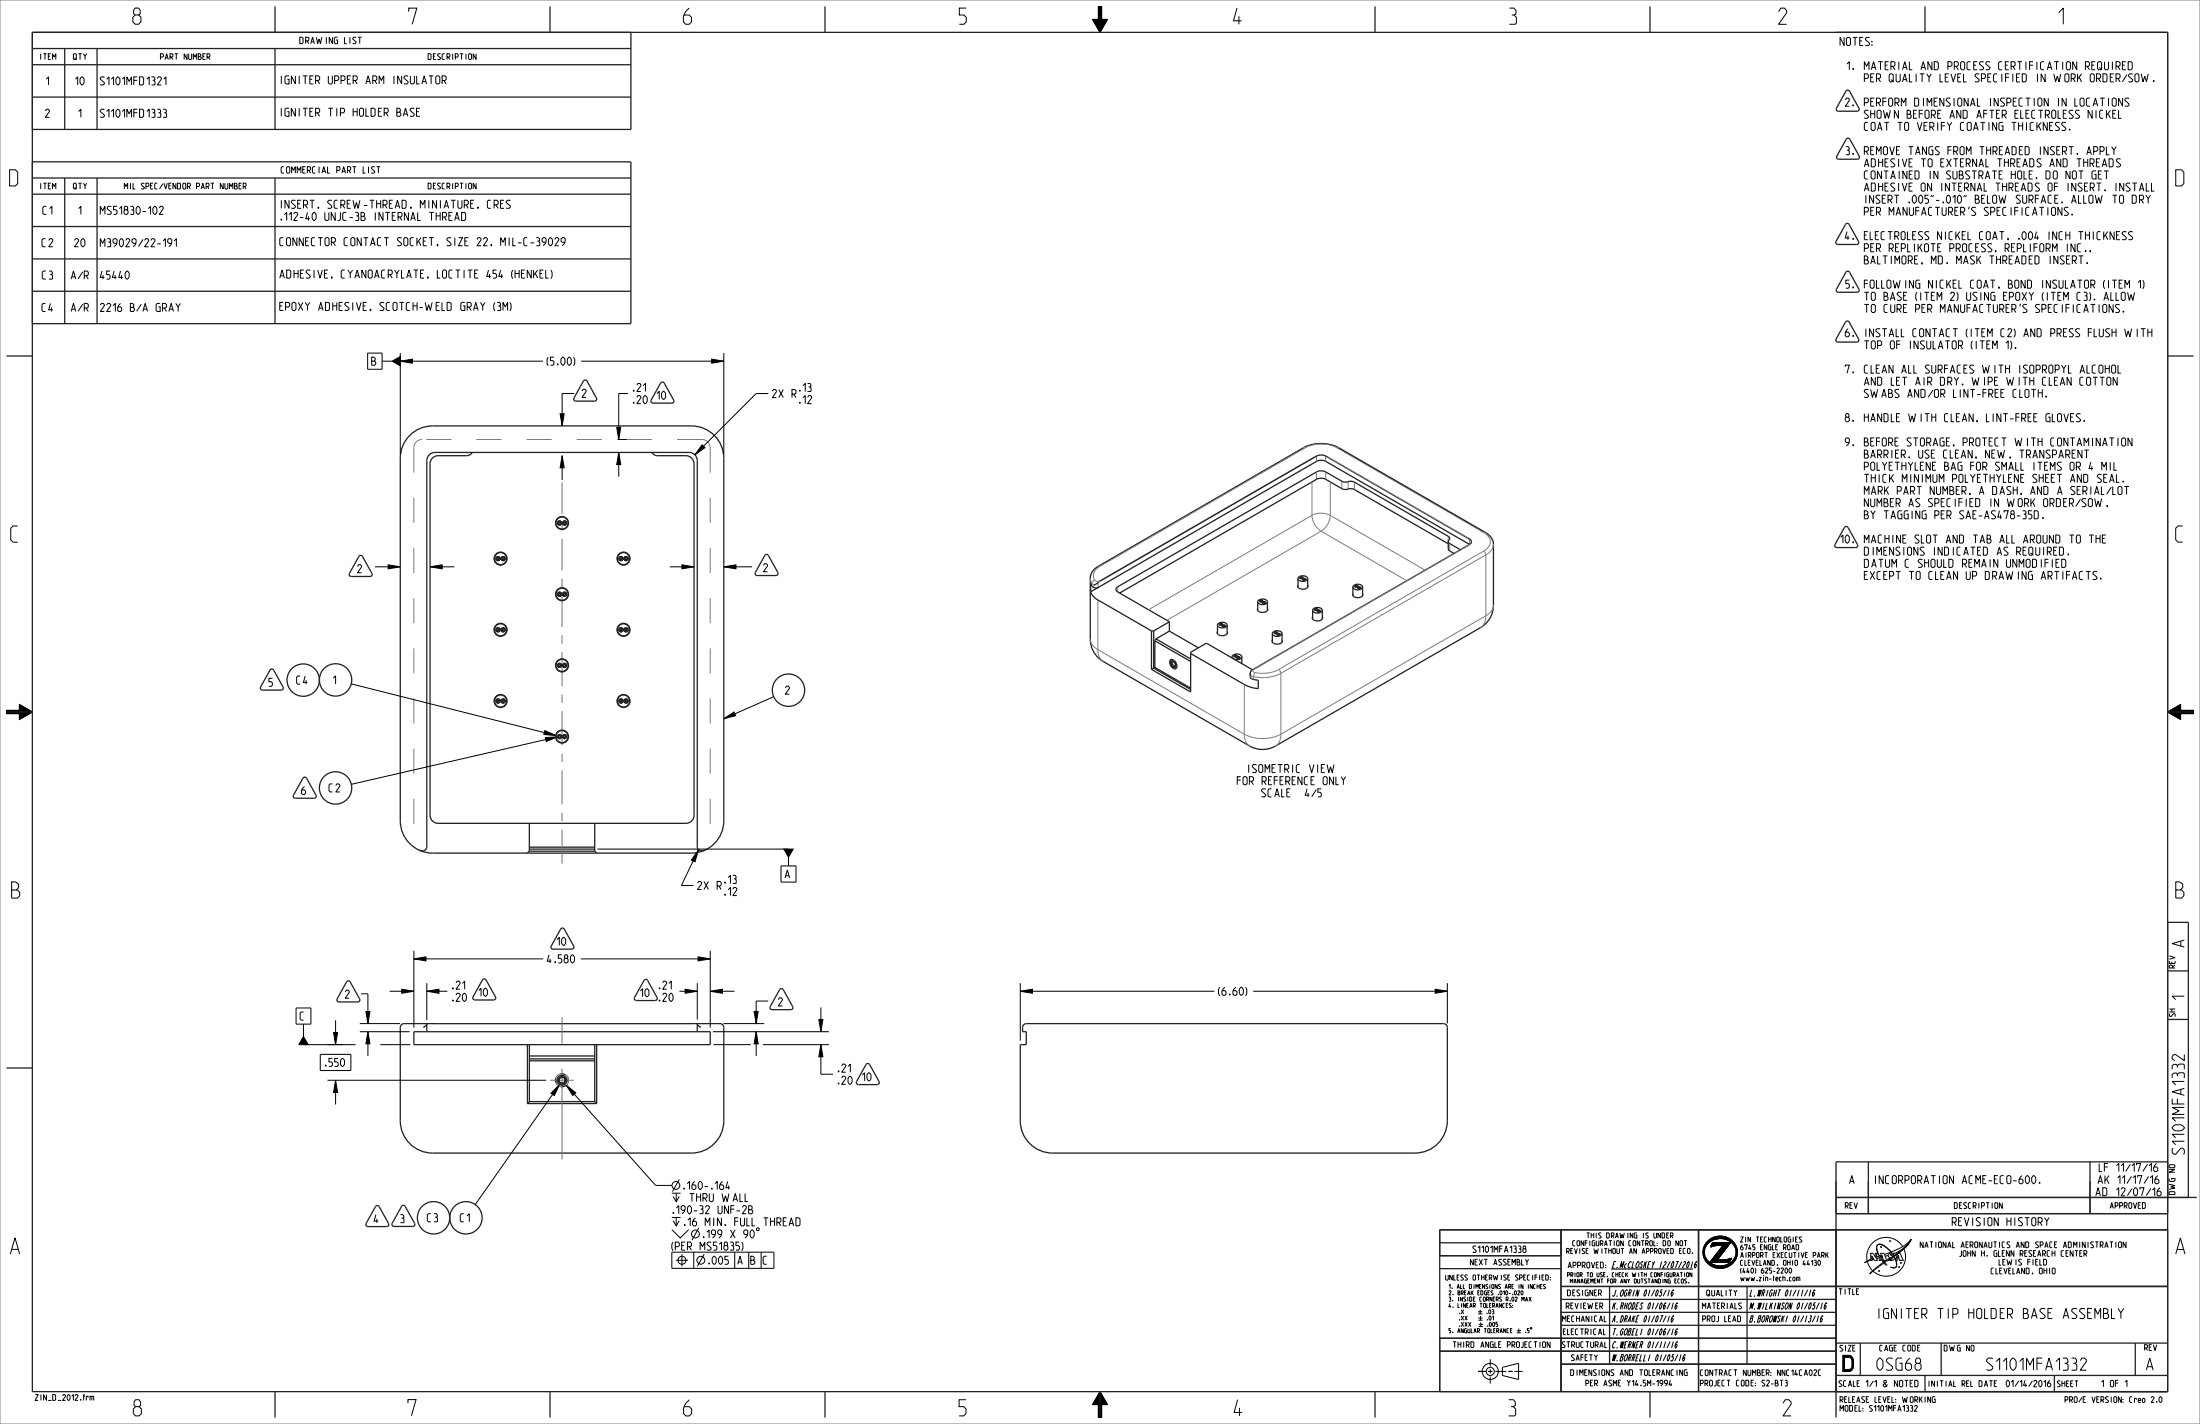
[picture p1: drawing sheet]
<svg xmlns="http://www.w3.org/2000/svg" width="864mm" height="559mm" viewBox="0 0 864 559" stroke-linecap="round" stroke-linejoin="round" font-family="sans-serif">
<g fill="none" stroke="#000" stroke-width=".39">
<path d="M431.2 2.5h1.2v5.1h2.3l-2.9 5.1-2.9-5.1h2.3zM832.4 62.5l-1.2-.2-.4 .5v.4l1.6 1.4v.4l-.5 .5-1.1-.2M144.3 138.6h5.7v6.3h-5.7zM157.1 138.6v39.6M284.1 138.6v39.6M150 141.7h4M154 141.7l3.1-1.8v3.7zM157.1 141.7l4.8-.8v1.6zM157.1 141.7h56M225.4 154.4h-4.7v12.7M228.1 141.7h56M246.6 154.4h-3.7v18.1"/>
<path d="M279.4 140.9l4.7 .8-4.7 .8zM301.6 154.4h-4.8l-24 24.1M831.1 148v3.2l-1.6-3.2v3.2M219.9 162.4h1.6l-.8 4.7zM220.7 178.8l.8 4.8h-1.6zM220.7 178.8v9.5M242.1 167.7h1.6l-.8 4.8zM242.4 172.5h3.7M242.9 177.5l.8 4.8h-1.6zM242.9 177.5v9.6M275.6 174.6l1.1 1.1-3.9 2.8zM827.1 198.4l.2 .1-.1 .2z"/>
<path d="M827.3 198.5l-.2 .6M147.2 222.4h9.9M152.4 221.6l4.7 .8-4.7 .8zM168.8 222.4l4.8-.8v1.6zM168.8 222.4h9.5M262.9 222.4h9.5M267.7 221.6l4.7 .8-4.7 .8zM284.1 222.4l4.8-.8v1.6zM284.1 222.4h11.1M824.6 226.9l.1 .4zM2.5 278.8h5.1v-2.3l5.1 2.9-5.1 2.9v-2.3h-5.1zM137.9 268.4l80.4 20.2"/>
<path d="M303.7 273.4l-19.6 8.6M850.9 279.4l5.1-2.9v2.3h5.1v1.2h-5.1v2.3zM213.9 286.7l4.4 1.9-4.8-.4zM214.1 289.4l4.8-.3-4.5 1.9zM218.9 289.1l-81 18.7M284.1 282l4.1-2.6 .6 1.4zM274.2 333.6l-1.4 4.6-1.4-.7zM274.2 333.6l-6.7 13.9h4.7M162.5 376.3l4.7-.8v1.6zM162.5 373.1v30.2M162.5 376.3h50.8M228 376.3h50.8"/>
<path d="M274 375.5l4.8 .8-4.8 .8zM278.8 373.1v30.2M141.8 390h2.6v11.7M143.6 396.9h1.6l-.8 4.8zM152.9 389h9.6M157.7 388.2l4.8 .8-4.8 .8zM167.5 389l4.8-.8v1.6zM167.5 385.8v14.5M167.5 389h8.1M266.7 389h7M269 388.2l4.7 .8-4.7 .8zM273.7 385.8v14.3"/>
<path d="M278.8 389l4.8-.8v1.6zM278.8 389h9.5M296 396.9h1.6l-.8 4.8zM301.6 392.8h-4.8v8.9M322.2 395.3v9.6M400.5 389l4.8-.8v1.6zM400.5 389h76.2M400.5 385.8v22.6M491.9 389h76.2M563.4 388.2l4.7 .8-4.7 .8zM568.1 385.8v15.8M125.7 413.7h12v6.4h-12z"/>
<path d="M128.6 409.9h11M130.9 405.2h1.6l-.8 4.7zM131.7 400.4v9.5M141.3 404.9h19.5M141.3 401.7h15.8M144.4 404.9l.8 4.7h-1.6zM144.4 404.9v9.5M149.3 409.9h11.8M279.8 404.9h45.6M280.1 409.9h14.6M284 401.7h16M296.8 404.9l.8 4.7h-1.6z"/>
<path d="M296.8 404.9v9.5M299.5 409.9h25.9M321.4 400.1h1.6l-.8 4.8zM322.2 409.9l.8 4.8h-1.6zM322.2 409.9v11.6h4.8M128.6 423.9h85.8M131.7 423.9l.8 4.8h-1.6zM131.7 423.9v9.5M219.7 425.6l-2.1 4.3-1.3-.9zM219.7 425.6l-33.1 47.1M222.3 425.8l3.7 3.1-1.2 1zM222.3 425.8l35.1 39.4h6.3"/>
<path d="M263.7 468.2h3.5M264.3 469.5l1.1 2 1.2-2M264.3 479.1l1.1 2 1.2-2M265.4 468.2v3.3M265.4 477.8v3.3M266.6 462.8l-2.6 4.8M270.7 468.4h1.8M271.6 468.4v3.1M273.4 468.4v3.1M273.4 469.7h1.6M275 468.4v3.1M275.9 470.2h1.2l.4-.5v-.9l-.4-.4h-1.2v3.1"/>
<path d="M276.6 470.2l.9 1.3M278.4 468.4v2.7l.5 .4h.7l.4-.4v-2.7M283.4 468.4l.7 3.1 .7-2.2 .7 2.2 .6-3.1M287.7 471.5l.9-3.1 .9 3.1M288 470.6h1.2M290.4 468.4v3.1h1.2M292.5 468.4v3.1h1.1M263.7 491.4h40.1v6.3h-40.1zM263.7 482.5l3.3 3.3 3.3-3.3M265.3 494.6h4.8M267.7 492.2v4.7M272.3 491.4v6.3"/>
<path d="M274.3 481.9l-2.6 4.7M276.4 492.2l-2.6 4.7M278.3 495.6l.1 .4zM279.8 493.4l.7-.4 .6 .9v1.3l-.6 .9-.9-.9zM282.7 493l.9 .9v1.3l-.6 .9-.9-.9v-1.3zM285.9 493h-1.3v1.3h.9l.4 .5v.9l-.4 .4h-.9M288.4 491.4v6.3M289.6 496.1l.9-3.1 .9 3.1M289.9 495.2h1.2M293.9 491.4v6.3M294.7 494.6h.9l.5-.5v-.7l-.7-.4h-.7v3.1h1.1l.5-.4v-.7l-.7-.4M296.9 482.1l.8-.2 .3 .7-.8 .3z"/>
<path d="M298.8 491.4v6.3M300.9 493h-.9l-.4 .4v2.3l.4 .4h.9M618.2 499.4v1.6M619.2 499.4l.6 .2-.2 1.4-.6-.2zM661.3 499.4v1.6M662.3 499.4l.6 .2-.3 1.4-.6-.2zM664.1 499.4v1.6l-.8-1.6v1.6M668.5 491.4l.5-.4 .1 1.2 .5 1.5-.4 .5zM668.9 489.1l1-.4-.9 2.3-.5 .4zM669.2 494.2l.4-.5 1.1 1.4-.4 .6zM669.7 487.8l1.7-.6-1.5 1.5-1 .4zM670.2 487.2l1.9-1.4 2.5-.7 2.6 .2 2.1 1 1.8 1.8 .8 2.3v2.2l-1 2.3-2.1 1.9-2.5 .9-2.7-.1-2.4-1.1-1.8-1.8-.9-2.7 .4-2.7z"/>
<path d="M670.3 487.1l.7-.7 3.8-.4-1.8 .4-3.3 1.4zM670.6 487.8l.2-.2a6.3 6.3 0 0 1 6.6-1.3 6.3 6.3 0 0 1 4.1 5.3 6.3 6.3 0 0 1-6.2 5.2 6.3 6.3 0 0 1-6.3-5.1 4.9 4.9 0 0 1 1.6-3.9zM670.7 495.1l2.3 1.3-1.1 .5-1.6-1.2zM671 486.4a6.6 6.6 0 0 1 7.9-.5 6.6 6.6 0 0 1 2.8 7.4l-.1 .4-.9 .4a5.2 5.2 0 0 0-4.1-7.9l-1.8-.2zM671.3 495.4h7.5zM671.3 495.4h7.4zM671.6 489h.1M671.7 488.7h2l-2.2 .6zM671.7 488.7h2zM671.8 488.7h3.2zM671.8 488.7h.1M671.9 496.9l1.1-.5 5.7 .5-1.9 .7-2 .1z"/>
<path d="M671.9 494.5l7.6-.4-.7 1.3h-7.5zM671.9 494.5h2.2zM671.9 494.5h.1M672 494.4h2.1zM672 494.4h.1M672.2 494.1h.1M672.2 487.8h7l-1.2 1.5h-2.1l.4-.6h-4.5zM672.3 487.8h6.9zM672.3 487.8h6.9l-5.1 6.6M672.3 487.8l-.8 1.5 1.1-.3M672.3 487.8h.1M672.5 493.8h.1"/>
<path d="M672.6 489h.1M673.7 488.7l-1.1 .3M673.7 488.7h.1M674.1 494.4v.1M674.1 494.4h.1M674.1 494.5h.1M674.1 494.5h1.6M674.3 494.1h.1M674.5 493.8h.1M675 488.7h-1.3M675 488.7h.1M675 488.7h1.3"/>
<path d="M675.7 494.5h.1M675.7 496.8a6.3 6.3 0 0 0 5-2.7l.9-.4-1.4 2-1.5 1.2zM675.9 489.3h2.1l-3.9 5.1h-2.1zM675.9 489.3h.1M676.2 489h.1M676.3 488.7h.1M676.4 488.8l-5.1 6.5 7.5 .1M676.4 488.7v.1M677.2 494.4l-1.5 .1M677.2 494.4h.1M678 489.3h.1M678.3 489h.1"/>
<path d="M678.4 488.7h.1M678.5 488.7h.1M678.6 494.1l-1.4 .3M678.6 494.1l1.1-.2-.2 .2zM678.6 494.1l1.1-.2-.9 1.5M678.6 494.1h.1M678.8 495.3h.1M679.3 494.5h.1M679.4 494.4l-.1 .1M679.4 494.4h.1M679.4 493.9h.3zM679.4 493.9l.3-.1z"/>
<path d="M679.7 493.8h.1M679.5 494.1h.1M679.6 493.8h.1M733 495l1 2.3 1.1 1.4M734.1 491.8h1.2l1 1.7v-1.4l-.2-.3h.9l-.3 .3v2.2l.3 .3h-1.2l-1.1-1.8v1.5l.3 .3h-1l.4-.3v-2.2zM734.4 494.1l-2.5 1.3 2.2-.8M735.3 493.7l-.6 .3M735.5 494.1l-.7 .2M736.3 493.4h-.1M737.1 488.4a3.8 3.8 0 0 0 .6 4.5M737.1 488.4a2.86 2.86 0 0 1 3 .8M737.7 498.5l.3 .3-.3 .3-.3-.3z"/>
<path d="M737.8 492.9a3.9 3.9 0 0 1-.6-4.4l.8-.2 1.4 .6 1.6 1.1 1.6 1.8a.98 .98 0 0 0-1.4 .6 .98 .98 0 0 0 .9 1.2M738.1 493.5l-1.4 .3M738.3 492.8l-1.6 .4M738.4 489.1l.3 .3-.3 .3-.3-.3zM738.7 492.5l.4 1h-.7zM738.7 492.6h.1M739 493.3l-.5 .1M739.8 495.5l.8 1-1-.9M740.1 489.2l2.7 2.6 .5-.1 .1 .8-.2-.1 1 1.9 .6-2.1M740.1 489.2h.1M740.6 494.6h-1.5l.3-.3-.1-.3h-.8l1 1.2M740.7 494.5l-1.1-2.7h-1.4l.3 .3-1 2.5h.9l-.1-.6 1.1 1.3"/>
<path d="M741.2 492.6l-1.2 .4M741.5 494.1l-.3-.2v.3M741.7 487l.3-.3 .3 .3-.3 .3zM742.3 491.3l-2.6 1M742.5 493.8l.1 .4h-.8M742.7 492.2l-.6 .2M743.3 492.9a37.4 37.4 0 0 0-9.3 7.1l1.3-1.2M743.4 493.2a1.13 1.13 0 0 1-.3 1.4 1.13 1.13 0 0 1-1.5-.1l-.3 .3v-.2M743.5 493.1l-8.2 5.7M744.8 491.8l-.1 .1M745.1 492.5l.4 1h-.7zM745.3 497.3l.3-.3 .3 .3-.3 .3z"/>
<path d="M745.3 491.8h.6l1.3 2.8h-1.7l.3-.3-.1-.3h-1l.1 .6h-.5a1.85 1.85 0 0 1-.8 3l-1.4-.4a1.5 1.5 0 0 0 2.1 0 1.5 1.5 0 0 0 .1-2l-.4-.6a2.18 2.18 0 0 0-1.6-2.4l-.2 .3 1 .5M745.9 495.6l.3-.3 .3 .3-.3 .3zM746.9 489.2a7.6 7.6 0 0 0-9.4-3.1 7.6 7.6 0 0 0-4.5 8.7M747.4 490.1a7.6 7.6 0 0 1-2.6 9.3 7.6 7.6 0 0 1-9.5-.6M750.3 486.3a17.2 17.2 0 0 1-7.9 5M750.3 486.3a12 12 0 0 1-6.9 5.7M750.3 486.3l-1.9 2.5-5 4M750.3 486.3a12.7 12.7 0 0 1-5.4 5.8l-1.3 1M580.2 514.8h1.7M580.2 515.6h1.7M580.3 517.2h1.7M580.3 518.1h1.7"/>
<path d="M580.4 519.7h1.7M581 513.9v1.7M581.2 516.4v1.7M581.3 518.9v1.6M583.7 515.3l.1 .2zM583.8 517.8l.1 .2zM584.7 513.9l.5 .5v.7l-.3 .5-.5-.5v-.7zM584.7 519.1l.4-.2 .3 .5v.7l-.3 .4-.5-.4zM584.9 516.4l.4 .5v.7l-.3 .5-.5-.5v-.7zM585.7 513.9l.6 .3-.2 .4M585.8 516.9l.5-.5v1.7M585.9 514.6l.5 .3v.6l-.7 .1"/>
<path d="M586 519.1l.4-.2 .3 .5v.7l-.3 .4-.5-.4zM587.9 518.9h-.7v.7l.7 .2v.5l-.7 .2M613.4 518.7v-2.3l.6 1.3 .7-1.3v2.3M614.8 512.6h.8l.4-.3v-.7l-.4-.3h-.8v2.3M615.3 500.3l.9-.2-.3-.7h-.6v1.6M616.4 503.5v-1.6l.5 .9 .5-.9v1.6M616.6 500.3l.8-.2-.2-.7h-.6v1.6M617 500.3l.4 .7M617.8 503.5l.5-1.6 .5 1.6M618 503.1h.6M620.1 501.9v1.6l-.8-1.6v1.6M659.3 501.9l-.7 .2v1.2l.7 .2"/>
<path d="M660 502.1l.2-.2 .6 .2-.2 1.4-.6-.2zM662.1 502l-.6-.1-.2 .2 .8 1-.2 .4-.6-.1M662.9 503.2v.2zM668.4 517.7h.8l.3-.4v-.6l-.3-.3h-.8v2.3M681.9 506.2l-.7 1M683.6 511.5l-.8-.2-.3 .3 1.1 1.7-.3 .3-.8-.2M569.5 521.4h-.7v.7l.7 .2-.3 .7h-.4M570.2 522.7l.1 .2zM572.2 523l.5-1.6 .4 1.6M572.3 522.5h.7M574.4 521.4v1.6l-.8-1.6v1.6M575.7 521.4l-.8 .2v1.2l.8 .2v-.9h-.3"/>
<path d="M576.2 521.4v1.4l.2 .2 .6-.2v-1.4M577.5 521.4v1.6h.6M578.6 523l.4-1.6 .5 1.6M578.7 522.5h.6M580 522.3l.8-.2-.2-.7h-.6v1.6M580.2 538.2h3.2M580.3 522.3l.5 .7M580.4 520.5h1.7M582.6 521.4h.9M583 521.4v1.6M583.9 520.3l.1 .2zM584 521.6l.2-.2 .6 .2-.2 1.4-.6-.2z"/>
<path d="M584.2 538.2h1.6M585 533.4v2.8M585 537.4v1.6M585.3 521.4v1.6h.6M586.3 522.1h.5M587 538.2h4.3M587.1 521.4h-.8v1.6h.8M587.5 522.3l.8-.2-.2-.7h-.6v1.6M587.9 522.3l.4 .7M588.8 523l.5-1.6 .5 1.6M589 522.5h.6M589.8 536.6l6.3-1.6v6.3l-6.3-1.5z"/>
<path d="M591.1 521.4v1.6l-.9-1.6v1.6M592.1 538.2h1.6M592.2 521.4l-.7 .2v1.2l.7 .2M592.9 522.1h.5M593.6 521.4h-.7v1.6h.7M594.5 538.2h3.2M595.4 523h1.6M595.4 522.2h1.6M596.2 521.4v1.6M614.3 526.7l-.8-.2-.3 .4v.3l1.1 1-.3 .6-.8-.2M774.1 527.9l.8 .3v1.7l-.4 .3-.8-.3v-1.7zM431.8 546.1l2.9 5.1h-2.3v5.1h-1.2v-5.1h-2.3z"/>
<path d="M585 540.1v2.8"/>
<circle cx="265.3" cy="465.2" r="1.56"/>
<circle cx="267.7" cy="494.5" r="1.58"/>
<circle cx="273" cy="484.2" r="1.56"/>
<circle cx="275.1" cy="494.6" r="1.56"/>
<circle cx="585" cy="538.2" r="3.2"/>
<circle cx="585" cy="538.2" r="1.59"/>
</g>
<g fill="#000">
<path d="M431.2 2.5h1.2v5.1h2.3l-2.9 5.1-2.9-5.1h2.3zM154 141.7l3.1-1.8v3.7zM157.1 141.7l4.8-.8v1.6zM279.4 140.9l4.7 .8-4.7 .8zM220.7 178.8l.8 4.8h-1.6zM219.9 162.4h1.6l-.8 4.7zM242.1 167.7h1.6l-.8 4.8zM242.9 177.5l.8 4.8h-1.6zM275.6 174.6l1.1 1.1-3.9 2.8zM152.4 221.6l4.7 .8-4.7 .8zM168.8 222.4l4.8-.8v1.6zM267.7 221.6l4.7 .8-4.7 .8z"/>
<path d="M284.1 222.4l4.8-.8v1.6zM850.9 279.4l5.1-2.9v2.3h5.1v1.2h-5.1v2.3zM2.5 278.8h5.1v-2.3l5.1 2.9-5.1 2.9v-2.3h-5.1zM213.9 286.7l4.4 1.9-4.8-.4zM214.1 289.4l4.8-.3-4.5 1.9zM284.1 282l4.1-2.6 .6 1.4zM274.2 333.6l-1.4 4.6-1.4-.7zM162.5 376.3l4.7-.8v1.6zM274 375.5l4.8 .8-4.8 .8zM157.7 388.2l4.8 .8-4.8 .8zM167.5 389l4.8-.8v1.6zM269 388.2l4.7 .8-4.7 .8z"/>
<path d="M278.8 389l4.8-.8v1.6zM400.5 389l4.8-.8v1.6zM563.4 388.2l4.7 .8-4.7 .8zM130.9 405.2h1.6l-.8 4.7zM144.4 404.9l.8 4.7h-1.6zM143.6 396.9h1.6l-.8 4.8zM296.8 404.9l.8 4.7h-1.6zM296 396.9h1.6l-.8 4.8zM322.2 409.9l.8 4.8h-1.6zM321.4 400.1h1.6l-.8 4.8zM131.7 423.9l.8 4.8h-1.6zM219.7 425.6l-2.1 4.3-1.3-.9z"/>
<path d="M222.3 425.8l3.7 3.1-1.2 1zM668.5 491.4l.5-.4 .1 1.2 .5 1.5-.4 .5zM668.9 489.1l1-.4-.9 2.3-.5 .4zM669.2 494.2l.4-.5 1.1 1.4-.4 .6zM669.7 487.8l1.7-.6-1.5 1.5-1 .4zM670.7 495.1l2.3 1.3-1.1 .5-1.6-1.2zM672.3 487.8h6.9zM675.9 489.3h2.1l-3.9 5.1h-2.1zM670.3 487.1l.7-.7 3.8-.4-1.8 .4-3.3 1.4zM671.7 488.7h2l-2.2 .6zM671.7 488.7h2zM672 494.4h2.1z"/>
<path d="M671.9 494.5h2.2zM671.9 496.9l1.1-.5 5.7 .5-1.9 .7-2 .1zM671.8 488.7h3.2zM671 486.4a6.6 6.6 0 0 1 7.9-.5 6.6 6.6 0 0 1 2.8 7.4l-.1 .4-.9 .4a5.2 5.2 0 0 0-4.1-7.9l-1.8-.2zM671.9 494.5l7.6-.4-.7 1.3h-7.5zM671.3 495.4h7.4zM671.3 495.4h7.5zM672.2 487.8h7l-1.2 1.5h-2.1l.4-.6h-4.5zM679.4 493.9l.3-.1zM678.6 494.1l1.1-.2-.2 .2zM679.4 493.9h.3zM675.7 496.8a6.3 6.3 0 0 0 5-2.7l.9-.4-1.4 2-1.5 1.2z"/>
<path d="M431.8 546.1l2.9 5.1h-2.3v5.1h-1.2v-5.1h-2.3z"/>
</g>
<g fill="none" stroke="#222" stroke-width=".51">
<path d="M12.7 12.7h838.2v533.4h-838.2zM12.7 19h234.9M25.4 19v31.8M38.1 19v31.8M107.9 2.5v10.2M107.9 19v31.8M215.9 2.5v10.2M247.6 12.7v38.1h-234.9M323.8 2.5v10.2M539.8 2.5v10.2M647.7 2.5v10.2M755.6 2.5v10.2"/>
<path d="M12.7 25.4h234.9M12.7 38.1h234.9M724.8 35.6l.8-.2 .4 .4 3.7 6.6-.2 1.1-7.9 .2-.7-.4v-.9zM724.9 54.4l.8-.1 .4 .3 3.7 6.7-.2 1-7.9 .2-.7-.4v-.8zM12.7 63.5h234.9v63.5h-234.9M12.7 69.9h234.9M12.7 76.2h234.9M25.4 69.9v57.1M38.1 69.9v57.1M107.9 69.9v57.1M12.7 88.9h234.9M724.6 87.8l.8-.1 .5 .4 3.7 6.6-.2 1-8 .2-.7-.4v-.8z"/>
<path d="M12.7 101.6h234.9M12.7 114.3h234.9M724.8 106.6l.8-.1 .4 .3 3.7 6.7-.2 1-7.9 .2-.7-.4v-.8zM2.5 139.7h10.2M724.6 126.1l.9-.1 .4 .4 3.7 6.6-.2 1.1-7.9 .1-.7-.4v-.8zM850.9 139.7h10.2M229.2 149.3l.8-.1 .4 .3 3.7 6.7-.2 1-7.9 .2-.7-.4v-.8zM255.6 157l3.7-6.7 .4-.3 .9 .1 3.8 6.9v.8l-.7 .4h-7.4M160.4 171.3a12.7 12.7 0 0 1 9.4-4.2h101.6a12.7 12.7 0 0 1 12.7 12.7v142.3a12.7 12.7 0 0 1-12.7 12.7h-101.6a12.7 12.7 0 0 1-12.7-12.7v-142.3l.7-4 1.1-2.4zM185.4 177.6l-.6 .6-1.2 .6h-11.6a3.2 3.2 0 0 0-3.2 3.2v137.9a3.2 3.2 0 0 0 3.2 3.2h97.3a3.2 3.2 0 0 0 3.1-3.2v-137.9a3.2 3.2 0 0 0-3.1-3.2h-11.7l-1.1-.6-.6-.6M520.4 188.1l6.7 3.8 1.2 .2 2-.3 1.3 .3 36.9 21.3M141 218.1l.9-.1 .4 .4 3.7 6.6-.2 1-7.9 .2-.7-.4v-.8z"/>
<path d="M300.4 217.8l.8-.2 .4 .4 3.7 6.6-.2 1.1-7.9 .1-.7-.4v-.8zM568.5 213.4h.1M568.5 212.5l.6-1.2-.6-.8-36.9-21.3-1.3-.3-3 .2-7.2-4.1-1.3-.2-1.3 .1-79.3 45.9-.1 .8 .6 .7 20.4 11.7M568.5 212.5l.1 3.2 2.2 1.5M568.5 212.5l.5 .8 4.3 2.4M576.9 213.6l-84.9 49.1-1 .7-.2 .8M576.9 213.6l.7-1-.6-1-56.6-32.7-2.2-.3-1.4 .4-87.4 50.5M576.9 213.6l-56.5-32.6-2.3-.4-1.3 .4-88.7 51.2M724.2 206.8l.8-.2 .4 .4 3.7 6.7-.2 1-7.9 .2-.7-.4v-.8zM428.1 232.2l.9 1.7 1.6 1.3 21.4 12.4M429.6 223.4l1.6-1.2 80.6-46.6 3.8-1.3 4.3-.2 3 .5 2.5 1 57.6 33.3 1.5 1.1 1.2 1.6 .5 1.7v24.2a10.2 10.2 0 0 1-5 8.8l-80.5 46.4a10.2 10.2 0 0 1-10.2 0l-57.4-33.1a10.2 10.2 0 0 1-5.1-8.8v-24.2l.4-1.6zM431.1 230.5l-1 .3-.9-.3-.6-.5-.5-1.1v3.3"/>
<path d="M452 247.6v15.1M452 247.6h.9M452.9 247.6v14.6l14.5 8.4M453.3 251.5v10.4M453.3 251.5l14.1 8.1M453.8 250.7l13.6 7.9M453.8 250.7l-.5 .8M459.1 244v3.7M459.1 247.7l11.3 6.5M459.1 244l-6.2 3.6M459.1 247.7l-5.3 3M459.4 259l1-.1 1.1 1 .5 1.4-.4 1.1-.9-.1-1-1-.5-1.3z"/>
<path d="M467.4 256.5l21.4 12.3 2.4 .9 2.7 .5v-3.3l-2.9-.7-.2-2M2.5 279.4h10.2M106.2 262.7l.8-.1 .4 .3 3.7 6.7-.2 1-7.9 .2-.7-.4v-.8zM452 262.7l15.4 8.8v-15.5l6.2-3.6 18.1 10.4M453.3 261.9l14.1 8.1M453.3 261.9l-1.3 .8M490.8 264.2l.2 .9M850.9 279.4h10.2M119.1 305.2l.8-.2 .4 .4 3.7 6.6-.2 1.1-7.9 .1-.7-.4v-.8zM164.5 333.6a1.98 1.98 0 0 0 3-1.3v-151.6a3.2 3.2 0 0 1 3.2-3.2h99.8a3.2 3.2 0 0 1 3.2 3.2v151.6a1.91 1.91 0 0 0 3.1 1.3M207.8 323.1v10.9M207.8 334h25.7"/>
<path d="M207.8 333.2h25.7M207.8 332.4h25.7M207.8 334l-.8 .8M233.5 323.1v10.9M233.5 334l.7 .8M220.3 364.4l.8-.2 .4 .4 3.7 6.6-.2 1.1-7.9 .2-.7-.4v-.9zM850.9 361.9h8.1v108M136.2 385.1l.8-.1 .5 .3 3.7 6.7-.2 1-8 .2-.7-.4v-.8zM189.6 384.3l.8-.1 .4 .3 3.7 6.7-.2 1-7.9 .2-.7-.4v-.8zM253 384.5l.8-.1 .4 .4 3.7 6.6-.2 1-7.9 .2-.7-.4v-.8zM306.2 388.1l.8-.1 .5 .3 3.7 6.7-.2 1-7.9 .2-.7-.4-.1-.8zM850.9 381h8.1"/>
<path d="M2.5 419.1h10.2M162.5 404.9h116.3v5h-116.3zM167.3 401.7h.2M167.5 401.9l-1.3 1.3M167.5 401.7v3.2M167.5 401.7h.1M170.4 401.7h.3M170.7 401.7h-12l-.9 .3-.6 .7-.1 37.1a12.7 12.7 0 0 0 12.7 12.7h101.6a12.7 12.7 0 0 0 12.7-12.7l-.1-37.1-.5-.7-.9-.3h-12.1M170.7 401.7h99.8M207 409.9v23.2M207.8 409.9v22.4M207.8 416.3h25.7"/>
<path d="M207.8 415.5h25.7M207.8 414.4h25.7M233.5 409.9v22.4M234.2 409.9v23.2M270.8 401.7h-.3M273.7 401.7h.1M273.7 401.9l1.4 1.3M273.7 401.7v3.2M274 401.7h-.3M401.7 402.3l1.2-.6 164.2 .1 .7 .5 .3 .9v36.6a12.7 12.7 0 0 1-12.7 12.7h-142.2a12.7 12.7 0 0 1-12.7-12.7v-29.9h2.4v-5h-1.5zM850.9 400h8.1M207 433.1h27.2"/>
<path d="M207.8 432.3l-.8 .8M207.8 432.3h25.7M233.5 432.3l.7 .8M336.2 424.4l3.7-6.6 .5-.4 .8 .1 3.9 6.9v.8l-.7 .4h-7.4M733.4 455.9v20.3M820.4 455.9v20.3M850.9 455.9h-130.2v100.4M147.6 473.2l.8-.1 .4 .4 3.7 6.6-.2 1-7.9 .2-.7-.4v-.8zM157.8 473.2l.8-.2 .5 .4 3.7 6.7-.2 1-8 .2-.7-.4v-.8zM720.7 476.2h130.2M720.7 469.9h141.6M565.1 492.8h47.7"/>
<path d="M565.1 487.7h47.7M565.1 497.8h47.7M612.8 482.6v63.5M632.4 498h32.1M666.7 482.6v63.5M850.9 482.6h-285.8v63.5M612.8 504.8h238.1M612.8 515h107.9M612.8 509.9h107.9M631.8 504.8v30.5M685.8 504.8v30.5M565.1 530.2h155.6"/>
<path d="M565.1 525.1h155.6M612.8 535.3h107.9M612.8 520.1h107.9M720.7 539.8h130.2M720.7 527h130.2M730.2 527v12.8M755.6 539.8v6.3M762 527v12.8M806.4 539.8v6.3M838.2 527v12.8M107.9 546.1v10.2M215.9 546.1v10.2"/>
<path d="M323.8 546.1v10.2M431.8 546.1v10.2M539.8 546.1v10.2M647.7 546.1v10.2"/>
<circle cx="119" cy="266.9" r="6.4"/>
<circle cx="131.7" cy="266.8" r="6.4"/>
<circle cx="309.5" cy="270.8" r="6.4"/>
<circle cx="131.7" cy="309.2" r="6.4"/>
<circle cx="220.6" cy="423.9" r="2.53"/>
<circle cx="170.2" cy="477.9" r="6.4"/>
<circle cx="182.9" cy="477.9" r="6.4"/>
</g>
<g fill="none" stroke="#7d7d7d" stroke-width=".39">
<path d="M0 0h863.6v558.8h-863.6zM511.7 175.7l.6 .1M512.3 175.8l2.9-1.1 3.4-.4 3.4 .4 2.9 1.1M512.3 175.8l-80.5 46.4M515.9 179.3l.2 .1M515.9 179.3l-84.1 48.6M516.8 179v2M517 178.9l-1.1 .4M520.2 178.9l1.1 .4M520.4 179v2M521.3 179.3l-.2 .1M521.3 179.3l55 31.8"/>
<path d="M524.9 175.8l57.5 33.2M525.5 175.7l-.6 .1M516.8 185.2v2.9M520.4 185.2v2.9M526.7 188.8v2.9M529.2 189v2.9M531.7 189.2v2.9M515 202.2l1.7-.6 1.9-.2 2 .2 1.6 .6M515 202.2l.3 1.8 .8 1.8 1.1 1.6 1.4 1.1M515 202.2l-64.1 37.1M518.6 208.5l-60.6 34.9M518.6 208.5l33.6 19.4"/>
<path d="M522.2 202.2l-.3 1.8-.8 1.8-1.1 1.6-1.4 1.1M522.2 202.2l37.2 21.5M568.5 210.5v2.9M569.1 213.3v2.9M576.2 214.1h.1M576.3 211.1l.7 .6M576.3 211.1l-.1 .1M576.3 214.1l-84.2 48.7M576.9 211.6v2M577 213.5l-.7 .6M582.4 209l1.9 1.6 .7 2-.7 2-1.9 1.7M582.4 216.3l.6 .6 .3 .9"/>
<path d="M582.4 216.3l-80.5 46.4M583 208.9l-.6 .1M583.3 217.8l-80.5 46.4M583.3 217.8v23.8M586.2 213.6l-.7 2.2-2.2 2M428 226.9l.6 2M428.6 228.9l.8 .6v1.1M428.6 228.9v1.1M429.7 227.7l-.8 .4-.3 .8M429.7 227.7l.9 .4 1.2-.2M431 235.4v19.5M431.1 228.6v1.9"/>
<path d="M431.2 222.2h.6M431.8 227.9l.1 .1M431.8 222.2l-1.5 1.2-.9 1.4-.2 1.4 .5 1.5M438.8 230.2v2.1M586.2 237.5l-.7 2.2-2.2 1.9M428 250.8l.8 2.2 2.2 1.9M431 254.9l.5 2.9 1.6 1.8M431 254.9l57.4 33.2M583.3 241.6l-.6 2.9-1.5 1.8M583.3 241.6l-80.5 46.5M488.4 268.6v19.5M492 262.7l.1 .1"/>
<path d="M492.1 262.8l-.3 .6 .7 .5M492.1 265.6l-1.1-.5v1.1M492.1 265.6v1M492.5 263.9l-.4 1.7M501.9 262.7l-2 .9-2.4 .5-2.5 .1-2.5-.3M501.9 262.7l.6 .7 .3 .8M502.8 264.2l-2.3 1-2.7 .6-2.9 .1-2.8-.3M502.8 264.2v23.9M488.4 288.1l.6 2.9 1.5 1.7M488.4 288.1l3.3 1.3 3.9 .4 3.9-.4 3.3-1.3M502.8 288.1l-.5 2.9-1.6 1.7"/>
</g>
<path d="M162.5 175.6v156.8M165.6 172.5a3.2 3.2 0 0 0-3.1 3.1M275.6 172.5h-110M278.8 175.6v156.8M278.8 175.6a3.2 3.2 0 0 0-3.2-3.1" fill="none" stroke="#7d7d7d" stroke-width=".39" stroke-dasharray="9.8 9.8" stroke-linecap="butt"/>
<g fill="none" stroke="#c3c3c3" stroke-width=".39">
<path d="M459.5 259.8v.1M459.5 259.8v.2M459.5 259.7v.1M459.5 259.7h.1M459.6 259.6l-.1 .1M459.6 259.6h.1M459.8 258.9h.1M459.9 259.2v.1M459.9 259.2l-.1 .1M459.9 259.2h.1M460 259.2h-.1M460 258.8l-.2 .1"/>
<path d="M460 259.2h.1M460 258.8h.1M460.1 258.8l.2 .1M460.1 259.1l-.3 .2M460.1 259.2h.1M460.2 259.2h.1M460.3 259.2h.1M460.3 258.9h.1M460.5 259.6h.1M460.5 259.6v.1M460.6 259.7h.1M460.6 259.4l.2 .1"/>
<path d="M460.6 259h.1M460.8 259.5h.1M460.8 259.5l.2 .2M461 259.7h.1M461.1 259.8l.1 .2M461.2 259.9v.1M461.2 260h.1M461.2 260l.2 .3M459.3 260.2l.1 .1M459.4 260.4h.1M459.4 260.4l.1 .3M459.5 260.7h.1"/>
<path d="M459.5 260.7l.1 .4M459.5 260.8l.1 .2M459.7 261.1h.1M459.7 261.1l.2 .3M459.7 261.1l.1 .3M459.8 260.2v.1M459.8 260.3v.1M459.8 260.3h.1M459.8 260.5l.1 .2M459.8 260.5h.1M459.9 261.4h.1M459.9 261.4l.2 .3"/>
<path d="M459.9 260.7h.1M459.9 260.7l.1 .2M460 260.9h.1M460 260.9l.1 .2M460.1 261.7h.1M460.1 261.7l.3 .3M460.1 261.7l.1 .1M460.1 261.1h.1M460.1 261.1l.2 .2M460.3 261.3h.1M460.3 261.3l.1 .1M460.4 262h.1"/>
<path d="M460.4 262l.5 .3M460.4 261.4h.1M460.5 261.4l.1 .1M460.6 261.5h.1M460.9 262h.1M460.9 262.3h.1M461 262.3h.2M461 262h.1M461.1 261.6h.1M461.1 262.3h.1M461.2 262h-.1M461.2 261.6h-.1"/>
<path d="M461.2 262.3h.1M461.2 261.6h.1M461.3 260h.1M461.3 262h.1M461.3 261.4l-.1 .2M461.3 261.4h.1M461.4 262h-.1M461.4 261.9v.1M461.4 261.3l-.1 .1M461.4 261.3h.1M461.4 260.3h.1M461.4 261.1v.2"/>
<path d="M461.4 260.3l.1 .2M461.5 262.3h-.3M461.5 262.3h.1M461.5 260.5v.1M461.5 260.6h.1M461.5 260.6l.1 .2M461.7 261.8l-.3 .2M461.7 262.2l-.2 .1M461.7 262.2h.1"/>
</g>
<path d="M222 423.9a1.42 1.42 0 0 0-2-1.3 1.42 1.42 0 0 0-.3 2.4 1.42 1.42 0 0 0 2.3-.6v-.5M222.6 423.9a1.92 1.92 0 0 0-2.8-1.7 1.92 1.92 0 0 0-.4 3.2 1.92 1.92 0 0 0 3.1-1l.1-.5M223 423.9a2.41 2.41 0 0 0-3.4-2.2 2.41 2.41 0 0 0-.5 4.1 2.41 2.41 0 0 0 3.9-1.3v-.6" fill="none" stroke="#c3c3c3" stroke-width=".39" stroke-dasharray="2.6 1.7" stroke-linecap="butt"/>
<!-- layer: 001_PLANES_GTOL -->
<path d="M307.7 333.2h3.7l-1.9 3.2zM119.1 406.8l1.9 3.1h-3.7z" fill="#000"/>
<path d="M234.5 333.2h75M306.6 339.8h5.9v6.4h-5.9zM307.7 333.2h3.7l-1.9 3.2zM309.5 336.4v3.4M116.2 395.5h5.8v6.4h-5.8zM119.1 406.8l1.9 3.1h-3.7zM119.1 401.9v4.9M119.1 409.9h15.5" fill="none" stroke="#000" stroke-width=".39"/>
<!-- layer: 003_AXES_OTHER -->
<g fill="none" stroke="#707070" stroke-width=".39">
<path d="M220.6 189.3v12.3M220.6 204.9v3.3M220.6 211.5v12.3M220.6 227.1v3.3M220.6 233.7v12.3M220.6 249.3v3.3M220.6 255.9v13.3M220.6 272.5v3.3M220.6 279.1v13.4M220.6 295.7v3.3M220.6 302.3v13.4M220.6 319v3.2"/>
<path d="M220.6 325.5v13.4M220.6 399.1v10.4M220.6 419.3v35.7M216.1 423.9h9.1"/>
</g>
<g fill="none" stroke="#222" stroke-width=".51">
<path d="M520.4 188.1l-1.7-.4-1.8 .4-77.4 44.6M493.7 238.8l-.1 .5 .4 .5 1.6 .5 1.7-.5 .3-.5-.1-.5M513.3 229.7l.1 .5-.3 .5-1.7 .5-1.6-.5-.4-.5 .1-.5M534.9 233l.1 .5-.4 .5-1.6 .5-1.7-.5-.3-.5 .1-.5M459.5 260l.3 1.1 .8 .8M459.5 260l.2-.6 .5-.2 1.2 1 .2 1.5-.4 .3-.6-.1M459.5 259.7v.3M460.6 259.7h.1M460.6 259.7l-.5-.1-.3 .2 .2 1.2 1 .7 .4-.7M460.7 259.7l-.5 .2 .1 .9 .7 .5 .4-.3M460.7 259.7l.7 1.3M481.7 247.9l.1 .6-.3 .5-1.7 .5-1.6-.5-.4-.5 .1-.6"/>
<path d="M503.3 251.2l.1 .6-.4 .5-1.6 .5-1.7-.5-.3-.5v-.6M515.2 242.1v.6l.3 .5 1.7 .4 1.6-.4 .4-.6-.1-.5M460.6 261.9l.3 .1M487.5 260.3v.1"/>
<circle cx="196.5" cy="219.2" r="2.54"/>
<circle cx="220.6" cy="205.2" r="2.54"/>
<circle cx="244.8" cy="219.2" r="2.54"/>
<circle cx="220.6" cy="233.2" r="2.54"/>
<circle cx="196.5" cy="247.1" r="2.54"/>
<circle cx="244.8" cy="247.1" r="2.54"/>
<circle cx="196.5" cy="275.1" r="2.54"/>
<circle cx="220.6" cy="261.1" r="2.54"/>
<circle cx="244.8" cy="275.1" r="2.54"/>
<circle cx="220.6" cy="289.1" r="2.54"/>
<circle cx="220.6" cy="423.9" r="1.92"/>
<circle cx="220.6" cy="423.9" r="1.45"/>
<circle cx="220.6" cy="423.9" r="1.14"/>
</g>
<path d="M515 189.1v13.1M522.2 189.1v13.1" fill="none" stroke="#7d7d7d" stroke-width=".39"/>
<!-- layer: 12__DATUM_AXES -->
<g fill="none" stroke="#222" stroke-width=".51">
<path d="M493.7 236.2l.6-.8 1.3-.3 1.4 .3 .5 .8M493.7 236.2l.6 .7 1.3 .4 1.4-.4 .5-.7M493.7 236.2v3.3M494.5 236l.6 .2 .5-.2M494.5 236v-.4l.6-.1 .5 .2v.3M494.5 235.8l.5-.3 .6 .3M494.5 235.8l.6 .4 .5-.4M494.5 235.8v.2M495.5 236.5l.1 .1M495.5 236.5l.7-.4 .6 .4M495.6 236.6l.6 .3 .5-.3M495.6 236.5l.6-.3 .5 .3"/>
<path d="M495.6 236.5l.6 .3 .5-.3M495.6 236.5v.1M495.6 235.8v.2M496.7 236.5v.1M496.8 236.5l-.1 .1M497.5 236.2v3.3M509.5 227l.6-.7 1.3-.4 1.4 .4 .5 .7M509.5 227l.6 .8 1.3 .3 1.4-.3 .5-.8M509.5 227v3.4M510.3 226.9l.6 .2 .5-.2M510.3 226.9v-.4l.6-.1 .5 .1v.4M510.3 226.7l.5-.3 .6 .3"/>
<path d="M510.3 226.7l.6 .3 .5-.3M510.3 226.7v.2M511.4 227.4v.1M511.4 227.4l.6-.4 .6 .4M511.4 227.5l.6 .2 .6-.2M511.4 227.4l.6 .3 .6-.3M511.4 226.7v.2M512.6 227.4v.1M513.3 227v3.4M515.3 239.5l.5-.8 1.4-.3 1.3 .3 .6 .8M515.3 239.5l.5 .8 1.4 .3 1.3-.3 .6-.8M515.3 239.5v3.3"/>
<path d="M516 239.2l.8-.4 .4 .2v.3M516 239.2v.1M516 239.3l.6 .2 .6-.2M516 239.2l.6-.4 .6 .4M516 239.2l.6 .3 .6-.3M517.2 240l.5 .2 .6-.2M517.2 240v-.4l.5-.2 .6 .2v.4M517.2 239.8l.5-.3 .6 .3M517.2 239.8l.5 .3 .6-.3M517.2 239.8v.2M517.2 239.2v.1M518.3 239.8v.2"/>
<path d="M519.1 239.5v3.3M531.1 230.4l.5-.8 1.4-.3 1.3 .3 .6 .8M531.1 230.4l.5 .7 1.4 .4 1.3-.4 .6-.7M531.1 230.4v3.3M531.8 230l.8-.3 .4 .2v.3M531.8 230v.2M531.8 230.2l.6 .2 .6-.2M531.8 230l.6-.3 .6 .3M531.8 230l.6 .4 .6-.4M533 230.8l.5 .2 .6-.2M533 230.8v-.3l.6-.2 .5 .2v.3M533 230.7l.5-.3 .6 .3"/>
<path d="M533 230.7l.6 .3 .5-.3M533 230.7v.1M533 230v.2M534.1 230.7v.1M534.9 230.4v3.3M477.9 245.3v3.4M477.9 245.3l.6-.8 1.3-.3 1.4 .3 .5 .8M477.9 245.3l.6 .8 1.3 .3 1.4-.3 .5-.8M478.7 245.1l.5 .2 .6-.2M478.7 245.1v-.3l.6-.2 .5 .2v.3M478.7 245l.5-.4 .6 .4M478.7 245l.6 .3 .5-.3"/>
<path d="M478.7 245v.1M479.7 245.6l.1 .2M479.7 245.6l.7-.3 .6 .3M479.8 245.8l.6 .2 .5-.2M479.8 245.6l.6-.3 .5 .3M479.8 245.6l.6 .3 .5-.3M479.8 245.6v.2M479.8 245v.1M480.9 245.6v.2M481 245.6l-.1 .2M481.7 245.3v3.4M483.7 257.7l.5-.7 1.4-.4 1.3 .4 .6 .7"/>
<path d="M483.7 257.7l.5 .8 1.4 .3 1.3-.3 .6-.8M483.7 257.7v.5M484.4 257.4l.8-.3 .4 .2v.3M484.4 257.4v.2M484.4 257.6l.6 .2 .6-.2M484.4 257.4l.6-.3 .6 .3M484.4 257.4l.6 .3 .6-.3M485.5 258.2l.6 .2 .6-.2M485.5 258.2l.1-.3 .5-.2 .6 .2v.3M485.6 258.1l.5-.4 .6 .4M485.6 258.1l.5 .3 .6-.3M485.6 258.1v.1"/>
<path d="M485.6 257.4v.2M486.7 258.1v.1M487.5 257.7v2.7M499.5 248.6l.5-.8 1.4-.3 1.3 .3 .6 .8M499.5 248.6l.5 .8 1.4 .3 1.3-.3 .6-.8M499.5 248.6v3.4M500.2 248.3l.8-.4 .4 .2v.3M500.2 248.3v.1M500.2 248.4l.6 .3 .6-.3M500.2 248.3l.6-.3 .6 .3M500.2 248.3l.6 .3 .6-.3M501.4 249.1l.5 .2 .6-.2"/>
<path d="M501.4 249.1v-.4l.5-.1 .6 .1v.4M501.4 248.9l.5-.3 .6 .3M501.4 248.9l.5 .4 .6-.4M501.4 248.9v.2M501.4 248.3v.1M502.5 248.9v.2M503.3 248.6v3.4"/>
<circle cx="195.5" cy="219.2" r=".79"/>
<circle cx="195.5" cy="219.2" r=".71"/>
<circle cx="195.5" cy="219.2" r=".41"/>
<circle cx="196.5" cy="219.2" r="2.38"/>
<circle cx="197.5" cy="219.2" r=".77"/>
<circle cx="197.5" cy="219.2" r=".79"/>
<circle cx="197.5" cy="219.2" r=".41"/>
<circle cx="219.6" cy="205.2" r=".79"/>
<circle cx="219.6" cy="205.2" r=".71"/>
<circle cx="219.6" cy="205.2" r=".41"/>
<circle cx="220.6" cy="205.2" r="2.38"/>
<circle cx="221.6" cy="205.2" r=".79"/>
<circle cx="221.6" cy="205.2" r=".71"/>
<circle cx="221.6" cy="205.2" r=".41"/>
<circle cx="243.8" cy="219.2" r=".79"/>
<circle cx="243.8" cy="219.2" r=".71"/>
<circle cx="243.8" cy="219.2" r=".41"/>
<circle cx="244.8" cy="219.2" r="2.38"/>
<circle cx="245.7" cy="219.2" r=".79"/>
<circle cx="245.7" cy="219.2" r=".41"/>
<circle cx="245.7" cy="219.2" r=".71"/>
<circle cx="219.6" cy="233.2" r=".79"/>
<circle cx="219.6" cy="233.2" r=".71"/>
<circle cx="219.6" cy="233.2" r=".41"/>
<circle cx="220.6" cy="233.2" r="2.38"/>
<circle cx="221.6" cy="233.2" r=".79"/>
<circle cx="221.6" cy="233.2" r=".71"/>
<circle cx="221.6" cy="233.2" r=".41"/>
<circle cx="495.1" cy="235.9" r=".28"/>
<circle cx="496.2" cy="236.5" r=".28"/>
<circle cx="510.9" cy="226.8" r=".28"/>
<circle cx="512" cy="227.4" r=".28"/>
<circle cx="516.7" cy="239.2" r=".28"/>
<circle cx="517.8" cy="239.9" r=".28"/>
<circle cx="532.5" cy="230.1" r=".28"/>
<circle cx="533.6" cy="230.7" r=".28"/>
<circle cx="195.5" cy="247.1" r=".79"/>
<circle cx="195.5" cy="247.1" r=".71"/>
<circle cx="195.5" cy="247.1" r=".41"/>
<circle cx="196.5" cy="247.1" r="2.38"/>
<circle cx="197.5" cy="247.1" r=".79"/>
<circle cx="197.5" cy="247.1" r=".77"/>
<circle cx="197.5" cy="247.1" r=".41"/>
<circle cx="243.8" cy="247.1" r=".79"/>
<circle cx="243.8" cy="247.1" r=".71"/>
<circle cx="243.8" cy="247.1" r=".41"/>
<circle cx="244.8" cy="247.1" r="2.38"/>
<circle cx="245.7" cy="247.1" r=".79"/>
<circle cx="245.7" cy="247.1" r=".71"/>
<circle cx="245.7" cy="247.1" r=".41"/>
<circle cx="479.3" cy="245" r=".28"/>
<circle cx="480.4" cy="245.7" r=".28"/>
<circle cx="485" cy="257.5" r=".28"/>
<circle cx="486.2" cy="258.1" r=".28"/>
<circle cx="500.8" cy="248.3" r=".28"/>
<circle cx="502" cy="249" r=".28"/>
<circle cx="195.5" cy="275.1" r=".79"/>
<circle cx="195.5" cy="275.1" r=".71"/>
<circle cx="195.5" cy="275.1" r=".41"/>
<circle cx="196.5" cy="275.1" r="2.38"/>
<circle cx="197.5" cy="275.1" r=".77"/>
<circle cx="197.5" cy="275.1" r=".79"/>
<circle cx="197.5" cy="275.1" r=".41"/>
<circle cx="219.6" cy="261.1" r=".79"/>
<circle cx="219.6" cy="261.1" r=".71"/>
<circle cx="219.6" cy="261.1" r=".41"/>
<circle cx="220.6" cy="261.1" r="2.38"/>
<circle cx="221.6" cy="261.1" r=".79"/>
<circle cx="221.6" cy="261.1" r=".71"/>
<circle cx="221.6" cy="261.1" r=".41"/>
<circle cx="243.8" cy="275.1" r=".79"/>
<circle cx="243.8" cy="275.1" r=".71"/>
<circle cx="243.8" cy="275.1" r=".41"/>
<circle cx="244.8" cy="275.1" r="2.38"/>
<circle cx="245.7" cy="275.1" r=".79"/>
<circle cx="245.7" cy="275.1" r=".41"/>
<circle cx="245.7" cy="275.1" r=".71"/>
<circle cx="219.6" cy="289.1" r=".79"/>
<circle cx="219.6" cy="289.1" r=".71"/>
<circle cx="219.6" cy="289.1" r=".41"/>
<circle cx="220.6" cy="289.1" r="2.38"/>
<circle cx="221.6" cy="289.1" r=".79"/>
<circle cx="221.6" cy="289.1" r=".71"/>
<circle cx="221.6" cy="289.1" r=".41"/>
</g>
<g font-size="8.3">
<text x="52.2" y="9.5">8</text>
<text x="160.5" y="9.5">7</text>
<text x="268.3" y="9.5">6</text>
<text x="376.4" y="9.5">5</text>
<text x="484.2" y="9.5">4</text>
<text x="592.3" y="9.5">3</text>
<text x="698.2" y="9.5">2</text>
<text x="807.5" y="9.5">1</text>
<text x="3.8" y="73">D</text>
<text x="854.1" y="73">D</text>
<text x="4.2" y="212.8">C</text>
<text x="854.1" y="212.7">C</text>
<text x="4.6" y="352.4">B</text>
<text x="854.1" y="352.4">B</text>
<text x="4.1" y="492.1">A</text>
<text x="854.1" y="492.1">A</text>
<text x="723.4" y="538.2">D</text>
<text x="52.3" y="555.6">8</text>
<text x="160.2" y="555.6">7</text>
<text x="268.3" y="555.6">6</text>
<text x="376.3" y="555.6">5</text>
<text x="484.5" y="555.6">4</text>
<text x="592" y="555.6">3</text>
<text x="699.9" y="555.6">2</text>
</g>
<g font-size="6.2">
<text x="857.4" y="371.3" transform="rotate(-90 857.4 371.3)">A</text>
<text x="857.4" y="392.8" transform="rotate(-90 857.4 392.8)">1</text>
<text x="857.4" y="457" transform="rotate(-90 857.4 457)">S1101MFA1332</text>
<text x="736.8" y="537.7">0SG68</text>
<text x="777.8" y="537.7">S1101MFA1332</text>
<text x="842.7" y="537.7">A</text>
</g>
<text font-size="5.2" x="736.3" y="517.4">IGNITER TIP HOLDER BASE ASSEMBLY</text>
<g font-size="4.1">
<text x="722.3" y="17.9">NOTES:</text>
<text x="723.7" y="27.4">1.</text>
<text x="731.8" y="27.4">MATERIAL AND PROCESS CERTIFICATION REQUIRED</text>
<text x="17.8" y="33.3">1</text>
<text x="29.3" y="33.3">10</text>
<text x="39.4" y="33.3">S1101MFD1321</text>
<text x="109.2" y="32.9">IGNITER UPPER ARM INSULATOR</text>
<text x="731.8" y="32.1">PER QUALITY LEVEL SPECIFIED IN WORK ORDER/SOW.</text>
<text x="723.7" y="41.7">2.</text>
<text x="731.8" y="41.7">PERFORM DIMENSIONAL INSPECTION IN LOCATIONS</text>
<text x="17.8" y="46">2</text>
<text x="30.5" y="46">1</text>
<text x="39.4" y="46">S1101MFD1333</text>
<text x="109.2" y="45.6">IGNITER TIP HOLDER BASE</text>
<text x="731.8" y="46.4">SHOWN BEFORE AND AFTER ELECTROLESS NICKEL</text>
<text x="731.8" y="51.2">COAT TO VERIFY COATING THICKNESS.</text>
<text x="723.7" y="60.7">3.</text>
<text x="731.8" y="60.7">REMOVE TANGS FROM THREADED INSERT. APPLY</text>
<text x="731.8" y="65.5">ADHESIVE TO EXTERNAL THREADS AND THREADS</text>
<text x="731.8" y="70.2">CONTAINED IN SUBSTRATE HOLE. DO NOT GET</text>
<text x="731.8" y="75">ADHESIVE ON INTERNAL THREADS OF INSERT. INSTALL</text>
<text x="109.2" y="81.8">INSERT, SCREW-THREAD, MINIATURE, CRES</text>
<text x="731.8" y="79.8">INSERT .005&quot;-.010&quot; BELOW SURFACE. ALLOW TO DRY</text>
<text x="16.9" y="84.1">C1</text>
<text x="30.5" y="84.1">1</text>
<text x="39.4" y="84.1">MS51830-102</text>
<text x="109.2" y="86.5">.112-40 UNJC-3B INTERNAL THREAD</text>
<text x="731.8" y="84.5">PER MANUFACTURER'S SPECIFICATIONS.</text>
<text x="723.7" y="94.1">4.</text>
<text x="731.8" y="94.1">ELECTROLESS NICKEL COAT, .004 INCH THICKNESS</text>
<text x="16.6" y="96.8">C2</text>
<text x="29.3" y="96.8">20</text>
<text x="39.4" y="96.8">M39029/22-191</text>
<text x="109.2" y="96.4">CONNECTOR CONTACT SOCKET, SIZE 22, MIL-C-39029</text>
<text x="731.8" y="98.8">PER REPLIKOTE PROCESS, REPLIFORM INC.,</text>
<text x="731.8" y="103.6">BALTIMORE, MD. MASK THREADED INSERT.</text>
<text x="16.7" y="109.5">C3</text>
<text x="28" y="109.5">A/R</text>
<text x="39.4" y="109.5">45440</text>
<text x="109.2" y="109.1">ADHESIVE, CYANOACRYLATE, LOCTITE 454 (HENKEL)</text>
<text x="723.7" y="113.1">5.</text>
<text x="731.8" y="113.1">FOLLOWING NICKEL COAT, BOND INSULATOR (ITEM 1)</text>
<text x="731.8" y="117.9">TO BASE (ITEM 2) USING EPOXY (ITEM C3). ALLOW</text>
<text x="16.6" y="122.2">C4</text>
<text x="28" y="122.2">A/R</text>
<text x="39.4" y="122.2">2216 B/A GRAY</text>
<text x="109.2" y="121.8">EPOXY ADHESIVE, SCOTCH-WELD GRAY (3M)</text>
<text x="731.8" y="122.6">TO CURE PER MANUFACTURER'S SPECIFICATIONS.</text>
<text x="723.7" y="132.2">6.</text>
<text x="731.8" y="132.2">INSTALL CONTACT (ITEM C2) AND PRESS FLUSH WITH</text>
<text x="731.8" y="136.9">TOP OF INSULATOR (ITEM 1).</text>
<text x="145.9" y="143.3">B</text>
<text x="214.7" y="143.3">(5.00)</text>
<text x="723.7" y="146.4">7.</text>
<text x="731.8" y="146.4">CLEAN ALL SURFACES WITH ISOPROPYL ALCOHOL</text>
<text x="228.5" y="155.9">2</text>
<text x="248.2" y="153.6">.21</text>
<text x="313.4" y="153.6">.13</text>
<text x="731.8" y="151.2">AND LET AIR DRY. WIPE WITH CLEAN COTTON</text>
<text x="731.8" y="156">SWABS AND/OR LINT-FREE CLOTH.</text>
<text x="257.9" y="156.7">10</text>
<text x="303.2" y="156">2X R</text>
<text x="313.4" y="158.4">.12</text>
<text x="723.7" y="165.5">8.</text>
<text x="731.8" y="165.5">HANDLE WITH CLEAN, LINT-FREE GLOVES.</text>
<text x="723.7" y="175">9.</text>
<text x="731.8" y="175">BEFORE STORAGE, PROTECT WITH CONTAMINATION</text>
<text x="731.8" y="179.8">BARRIER. USE CLEAN, NEW, TRANSPARENT</text>
<text x="731.8" y="184.5">POLYETHYLENE BAG FOR SMALL ITEMS OR 4 MIL</text>
<text x="731.8" y="189.3">THICK MINIMUM POLYETHYLENE SHEET AND SEAL.</text>
<text x="731.8" y="194.1">MARK PART NUMBER, A DASH, AND A SERIAL/LOT</text>
<text x="731.8" y="198.8">NUMBER AS SPECIFIED IN WORK ORDER/SOW,</text>
<text x="731.8" y="203.6">BY TAGGING PER SAE-AS478-35D.</text>
<text x="721.2" y="213.1">10.</text>
<text x="731.8" y="213.1">MACHINE SLOT AND TAB ALL AROUND TO THE</text>
<text x="731.8" y="217.9">DIMENSIONS INDICATED AS REQUIRED.</text>
<text x="140.3" y="224.8">2</text>
<text x="299.7" y="224.4">2</text>
<text x="731.8" y="222.6">DATUM C SHOULD REMAIN UNMODIFIED</text>
<text x="731.8" y="227.4">EXCEPT TO CLEAN UP DRAWING ARTIFACTS.</text>
<text x="105.6" y="269.3">5</text>
<text x="116.5" y="268.5">C4</text>
<text x="130.8" y="268.4">1</text>
<text x="308.3" y="272.4">2</text>
<text x="489.8" y="303.2">ISOMETRIC VIEW</text>
<text x="118.4" y="311.8">6</text>
<text x="129.2" y="310.8">C2</text>
<text x="484.8" y="308">FOR REFERENCE ONLY</text>
<text x="494.9" y="312.7">SCALE</text>
<text x="512.3" y="312.7">4/5</text>
<text x="284" y="346.7">.13</text>
<text x="308.2" y="344.6">A</text>
<text x="273.8" y="349.1">2X R</text>
<text x="284" y="351.4">.12</text>
<text x="218.6" y="371">10</text>
<text x="214.8" y="377.9">4.580</text>
<text x="177.2" y="388.2">.21</text>
<text x="258.3" y="388.2">.21</text>
<text x="135.5" y="391.7">2</text>
<text x="177.2" y="393">.20</text>
<text x="187.9" y="390.9">10</text>
<text x="251.3" y="391.2">10</text>
<text x="258.3" y="393">.20</text>
<text x="305.5" y="394.8">2</text>
<text x="478.3" y="390.6">(6.60)</text>
<text x="117.8" y="400.3">C</text>
<text x="127.3" y="418.5">.550</text>
<text x="328.6" y="420.7">.21</text>
<text x="338.5" y="424.2">10</text>
<text x="822" y="459.7">LF 11/17/16</text>
<text x="268" y="466.8">.160-.164</text>
<text x="725.8" y="464.5">A</text>
<text x="735" y="464.5">INCORPORATION ACME-ECO-600.</text>
<text x="822" y="464.5">AK 11/17/16</text>
<text x="822" y="469.3">AD 12/07/16</text>
<text x="146.9" y="479.9">4</text>
<text x="157.2" y="479.8">3</text>
<text x="167.7" y="479.5">C3</text>
<text x="180.7" y="479.5">C1</text>
<text x="263.7" y="476.3">.190-32 UNF-2B</text>
<text x="268.2" y="481.1">.16 MIN. FULL THREAD</text>
<text x="275.6" y="485.8">.199 X 90</text>
<text x="766" y="481">REVISION HISTORY</text>
<text x="263.7" y="490.6">(PER MS51835)</text>
</g>
<g font-size="4.1" fill="#222">
<text x="248.2" y="158.4">.20</text>
<text x="328.6" y="425.5">.20</text>
</g>
<g font-size="3.4">
<text x="632.5" y="497.6">E.McCLOSKEY 12/07/2016</text>
<text x="632.5" y="508.7">J.OGRIN 01/05/16</text>
<text x="686.5" y="508.7">L.WRIGHT 01/11/16</text>
<text x="632.5" y="513.8">K.RHODES 01/06/16</text>
<text x="686.5" y="513.8">M.WILKINSON 01/05/16</text>
<text x="632.5" y="518.8">A.DRAKE 01/07/16</text>
<text x="686.5" y="518.8">B.BOROWSKI 01/13/16</text>
<text x="632.5" y="523.9">T.GOBELI 01/06/16</text>
<text x="632.5" y="529">C.WERNER 01/11/16</text>
<text x="632.5" y="534.1">W.BORRELLI 01/05/16</text>
</g>
<g font-size="3.3">
<text x="118.3" y="17.1">DRAWING LIST</text>
<text x="110.4" y="67.9">COMMERCIAL PART LIST</text>
<text x="577.1" y="491.5">S1101MFA1338</text>
<text x="824.7" y="544.2">1 OF 1</text>
</g>
<g font-size="3">
<text x="15.5" y="23.4">ITEM</text>
<text x="29.1" y="23.4">QTY</text>
<text x="63.2" y="23.4">PART NUMBER</text>
<text x="168" y="23.4">DESCRIPTION</text>
<text x="15.5" y="74.2">ITEM</text>
<text x="29.1" y="74.2">QTY</text>
<text x="49" y="74.2">MIL SPEC/VENDOR PART NUMBER</text>
<text x="168" y="74.2">DESCRIPTION</text>
<text x="853.8" y="379.9" transform="rotate(-90 853.8 379.9)">REV</text>
<text x="853.9" y="398.9" transform="rotate(-90 853.9 398.9)">SH</text>
<text x="853.8" y="468.8" transform="rotate(-90 853.8 468.8)">DWG NO</text>
<text x="724.4" y="474.2">REV</text>
<text x="767.1" y="474.2">DESCRIPTION</text>
<text x="828.6" y="474.2">APPROVED</text>
<text x="753.8" y="489.6">NATIONAL AERONAUTICS AND SPACE ADMINISTRATION</text>
<text x="577.4" y="496.5">NEXT ASSEMBLY</text>
<text x="615.5" y="497.6">APPROVED:</text>
<text x="769.2" y="493">JOHN H. GLENN RESEARCH CENTER</text>
<text x="784.7" y="496.5">LEWIS FIELD</text>
<text x="781.6" y="499.9">CLEVELAND, OHIO</text>
<text x="616.1" y="508.5">DESIGNER</text>
<text x="670" y="508.5">QUALITY</text>
<text x="721.9" y="508">TITLE</text>
<text x="616.1" y="513.6">REVIEWER</text>
<text x="668.3" y="513.6">MATERIALS</text>
<text x="614.5" y="518.7">MECHANICAL</text>
<text x="669.2" y="518.7">PROJ LEAD</text>
<text x="614.5" y="523.8">ELECTRICAL</text>
<text x="570.4" y="528.8">THIRD ANGLE PROJECTION</text>
<text x="614.5" y="528.8">STRUCTURAL</text>
<text x="617.6" y="533.9">SAFETY</text>
<text x="722" y="530.2">SIZE</text>
<text x="738.1" y="530.2">CAGE CODE</text>
<text x="763.2" y="530.2">DWG NO</text>
<text x="841.9" y="530">REV</text>
<text x="616.6" y="539.8">DIMENSIONS AND TOLERANCING</text>
<text x="667.5" y="539.8">CONTRACT NUMBER: NNC14CA02C</text>
<text x="621.9" y="543.9">PER ASME Y14.5M-1994</text>
<text x="667.5" y="543.9">PROJECT CODE: S2-BT3</text>
<text x="721.9" y="544.1">SCALE 1/1 &amp; NOTED</text>
<text x="756.8" y="544.1">INITIAL REL DATE 01/14/2016</text>
<text x="807.6" y="544.2">SHEET</text>
<text x="13.8" y="549.5">ZIN_D_2012.frm</text>
<text x="722.3" y="550.4">RELEASE LEVEL:WORKING</text>
<text x="809.2" y="550.4">PRO/E VERSION: Creo 2.0</text>
<text x="722.3" y="553.8">MODEL: S1101MFA1332</text>
</g>
<g font-size="2.6">
<text x="623.4" y="485.8">THIS DRAWING IS UNDER</text>
<text x="615.5" y="491.9">REVISE WITHOUT AN APPROVED ECO.</text>
<text x="617.1" y="488.9">CONFIGURATION CONTROL: DO NOT</text>
<text x="683.3" y="487.4">ZIN TECHNOLOGIES</text>
<text x="683.3" y="490.5">6745 ENGLE ROAD</text>
<text x="683.3" y="493.5">AIRPORT EXECUTIVE PARK</text>
<text x="683.3" y="496.6">CLEVELAND, OHIO 44130</text>
<text x="567.5" y="502.3">UNLESS OTHERWISE SPECIFIED:</text>
<text x="683.3" y="499.6">(440) 625-2200</text>
<text x="683.3" y="502.7">www.zin-tech.com</text>
</g>
<g font-size="2.1">
<text x="620.1" y="501">PRIOR TO USE, CHECK WITH CONFIGURATION</text>
<text x="621.1" y="503.5">MANAGEMENT FOR ANY OUTSTANDING ECOS.</text>
<text x="568.8" y="505.7">1. ALL DIMENSIONS ARE IN INCHES</text>
<text x="568.8" y="508.2">2. BREAK EDGES .010-.020</text>
<text x="568.8" y="510.6">3. INSIDE CORNERS R.02 MAX</text>
<text x="568.8" y="513.1">4. LINEAR TOLERANCES:</text>
<text x="572.6" y="515.6">.X</text>
<text x="572.6" y="518.1">.XX</text>
<text x="572.6" y="520.5">.XXX</text>
<text x="598.6" y="523">.5</text>
</g>
</svg>
